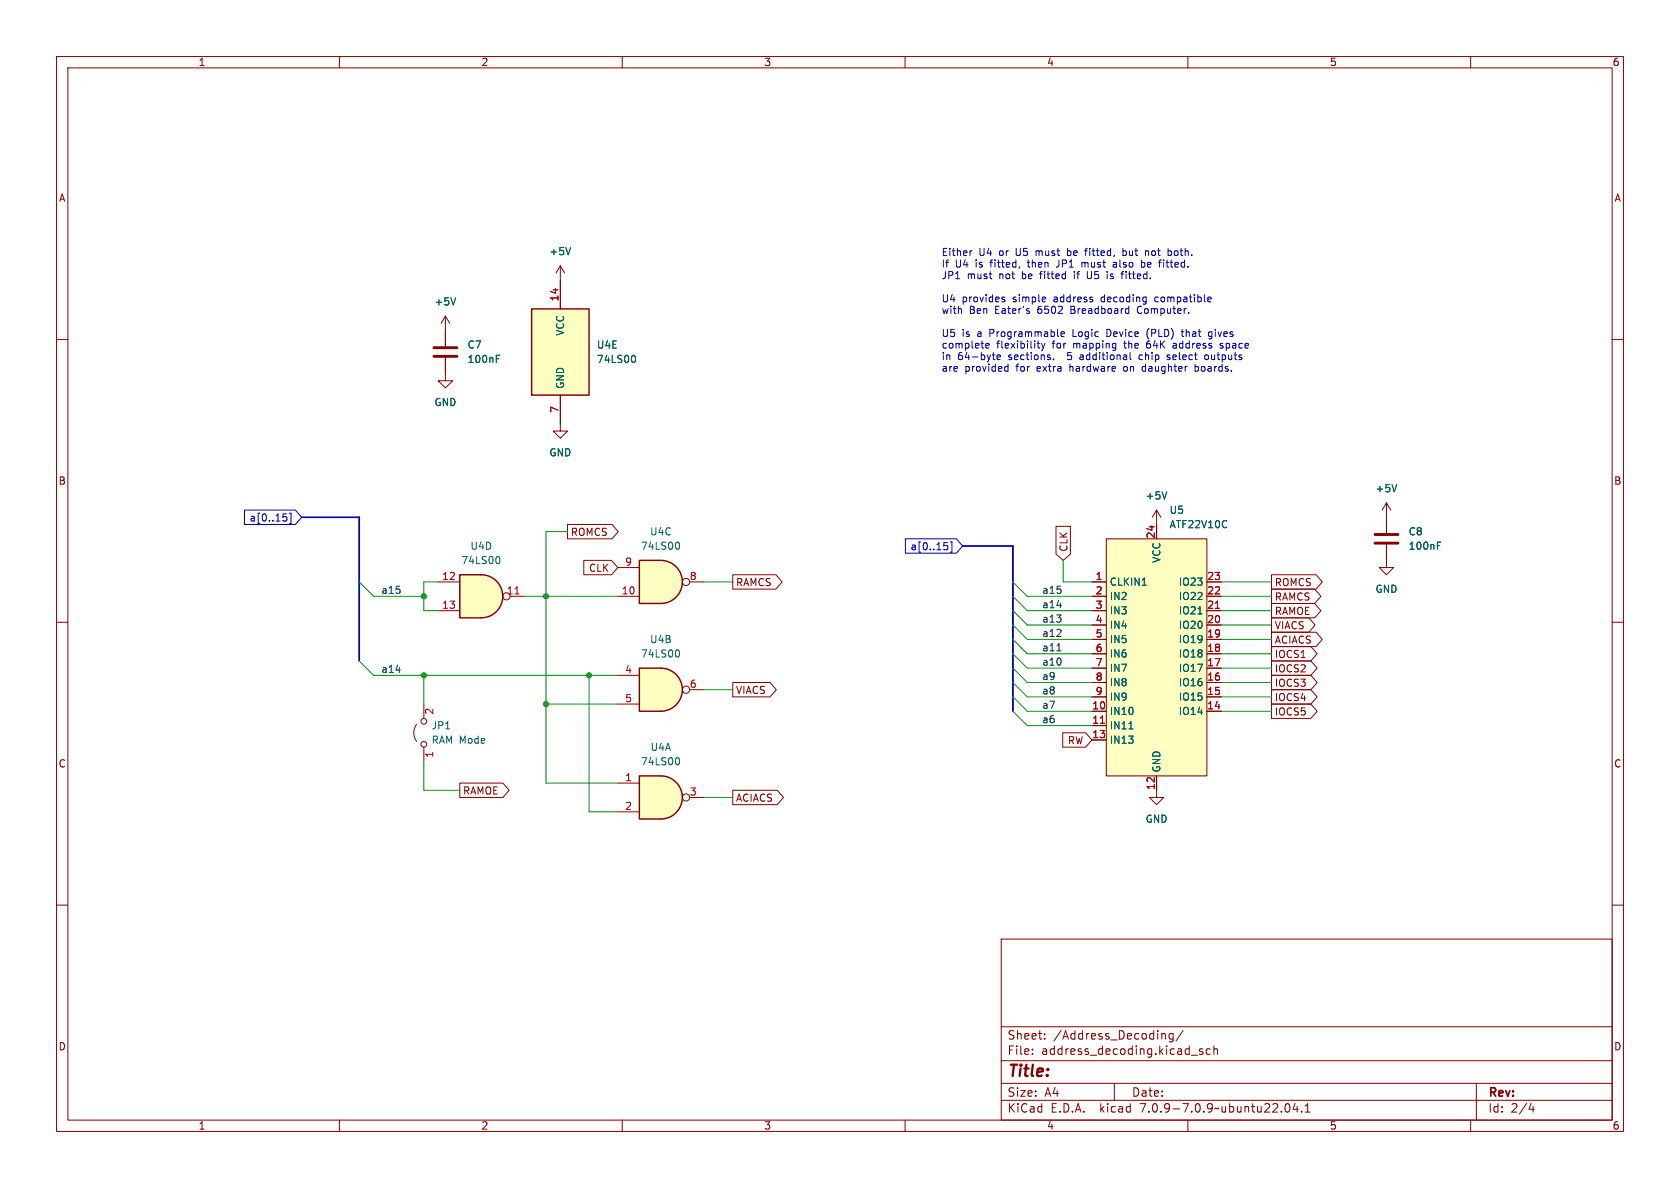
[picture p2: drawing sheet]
<svg xmlns="http://www.w3.org/2000/svg" width="297mm" height="210mm" viewBox="0 0 297 210" stroke-linecap="round" stroke-linejoin="round" font-family="sans-serif">
<g fill="none" stroke="#840000" stroke-width=".18">
<path d="M10 10h277v190h-277zM12 12h273v186h-273zM60 10v2M110 10v2M160 10v2M210 10v2M260 10v2M10 60h2M78.7 55.9v5.3M78.7 55.9l-.7 1.3M78.7 55.9l.8 1.3M99.1 47v7.6"/>
<path d="M99.1 47l-.8 1.3M99.1 47l.7 1.3M285 60h2M78.7 63.2v4.1h1.3l-1.3 1.3-1.2-1.3h1.2M99.1 69.9v6.3h1.2l-1.2 1.3-1.3-1.3h1.3M195.6 95.3h17.8v41.9h-17.8zM204.5 90.2v5.1M204.5 90.2l-.8 1.2M204.5 90.2l.7 1.2M245.1 96.3v4h1.3l-1.3 1.3-1.3-1.3h1.3M245.1 88.9l-.8 1.3M245.1 88.9v5.3"/>
<path d="M245.1 88.9l.8 1.3M10 110h2M193 102.9h2.6M193 118.1h2.6M193 115.6h2.6M193 113h2.6M193 105.4h2.6M193 110.5h2.6M193 108h2.6M213.4 102.9h2.5M213.4 118.1h2.5M213.4 115.6h2.5"/>
<path d="M213.4 113h2.5M213.4 105.4h2.5M213.4 110.5h2.5M213.4 108h2.5M285 110h2M193 125.7h2.6M193 128.3h2.6M193 130.8h2.6M193 123.2h2.6M193 120.7h2.6M204.5 137.2v3.8h1.2l-1.2 1.2-1.3-1.2h1.3M213.4 125.7h2.5"/>
<path d="M213.4 123.2h2.5M213.4 120.7h2.5M10 160h2M285 160h2M177 166h108v32h-108zM60 198v2M110 198v2M160 198v2M177 194.5h108M177 191.5h108M177 187.5h108M177 181.5h108"/>
<path d="M182.5 186.3v.1M182.5 185.5v.1M184.7 183.6v.1M184.7 182.8v.1M197 191.5v3M205.6 182.7h.2l.2 .2v.8M207.4 182.8l-.4-.1-.3 .3v.4l.1 .2h.6M207.4 182.7v1.2l-.3 .3-.4-.1M209.2 182.1l-1.3 2M210 198v2M210.6 186.5h1.1M212.6 185.5l-.4-.1-.2 .2 .1 .2 .5 .2v.3h-.6"/>
<path d="M214 185.5l-.5-.1-.3 .3v.4l.2 .2h.6M214.6 185.5l.2-.1 .4 .1v.9M214.6 184.9v1.5M227.3 195.2l.2-.1a.81 .81 0 0 1 .6 .6 .81 .81 0 0 1-.3 .8l-.1 .1a.81 .81 0 0 1-.4-1.4zM229 195l-.4 1.1h.9M229.3 195.6v1M230.1 196.5v.1M230.7 196.6h.9M230.7 195.5l.5-.4v1.5M260 198v2M261 191.5v6.5M270.7 195l-.4 1.1h.9"/>
<path d="M271 195.6v1"/>
</g>
<g fill="#ffffc2" stroke="#ffffc2" stroke-width=".18">
<path d="M195.6 95.3h17.8v41.9h-17.8z"/>
<path d="M94 54.6h10.1v15.3h-10.1z"/>
<path d="M85.1 101.6a3.8 3.8 0 0 1 3.8 3.8 3.8 3.8 0 0 1-3.8 3.8z"/>
</g>
<path d="M80.6 52.6l-.5 1.3M100.9 43.8l-.4 1.2M87.7 63.4h.5M87.7 62.8h.6M112.1 62.8a.79 .79 0 0 1 0 1.3M206.3 86.9l-.4 1.3M246.9 85.7l-.4 1.2M254.1 96.4h.4M254.1 95.8h.6M201.9 103.4h.8M211.8 108.5h.7M199.6 128.8h.7" fill="none" stroke="#006464" stroke-width=".18"/>
<path d="M214.9 107.5h.7M194.6 127.9h.7" fill="none" stroke="#a90000" stroke-width=".18"/>
<path d="M76.7 63h4.1M76.7 61.5h4.1M243.1 96h4M243.1 94.5h4" fill="none" stroke="#840000" stroke-width=".51"/>
<path d="M94 54.6h10.1v15.3h-10.1z" fill="none" stroke="#840000" stroke-width=".25"/>
<path d="M81.3 101.6h3.8v7.6h-3.8z" fill="#ffffc2"/>
<path d="M81.3 101.6h3.8a3.8 3.8 0 0 1 3.8 3.8 3.8 3.8 0 0 1-3.8 3.8h-3.8z" fill="none" stroke="#840000" stroke-width=".25"/>
<g fill="none" stroke="#840000" stroke-width=".18">
<path d="M77.5 102.9h3.8M77.5 108h3.8M90.2 105.4h2.5"/>
<circle cx="89.5" cy="105.4" r=".63"/>
</g>
<path d="M91 105h.8" fill="none" stroke="#a90000" stroke-width=".18"/>
<path d="M88.1 98.4a.79 .79 0 0 1 0 1.2" fill="none" stroke="#006464" stroke-width=".18"/>
<path d="M116.8 137.2a3.8 3.8 0 0 1 3.8 3.8 3.8 3.8 0 0 1-3.8 3.8z" fill="#ffffc2" stroke="#ffffc2" stroke-width=".18"/>
<path d="M113 137.2h3.8v7.6h-3.8z" fill="#ffffc2"/>
<path d="M113 137.2h3.8a3.8 3.8 0 0 1 3.8 3.8 3.8 3.8 0 0 1-3.8 3.8h-3.8z" fill="none" stroke="#840000" stroke-width=".25"/>
<g fill="none" stroke="#840000" stroke-width=".18">
<path d="M109.2 138.4h3.8M109.2 143.5h3.8M121.9 141h2.6"/>
<circle cx="121.3" cy="141" r=".63"/>
</g>
<path d="M119.8 133.9a.79 .79 0 0 1 0 1.3" fill="none" stroke="#006464" stroke-width=".18"/>
<path d="M116.8 118.1a3.8 3.8 0 0 1 3.8 3.8 3.8 3.8 0 0 1-3.8 3.8z" fill="#ffffc2" stroke="#ffffc2" stroke-width=".18"/>
<path d="M113 118.1h3.8v7.6h-3.8z" fill="#ffffc2"/>
<path d="M113 118.1h3.8a3.8 3.8 0 0 1 3.8 3.8 3.8 3.8 0 0 1-3.8 3.8h-3.8z" fill="none" stroke="#840000" stroke-width=".25"/>
<g fill="none" stroke="#840000" stroke-width=".18">
<path d="M109.2 119.4h3.8M73.7 128a2.54 2.54 0 0 0 0 3.1M74.9 124.5v2.5M74.9 132.1v2.5M109.2 124.5h3.8M121.9 121.9h2.6"/>
<circle cx="74.9" cy="127.5" r=".51"/>
<circle cx="74.9" cy="131.6" r=".51"/>
<circle cx="121.3" cy="121.9" r=".63"/>
</g>
<path d="M119.8 114.9a.79 .79 0 0 1 0 1.2" fill="none" stroke="#006464" stroke-width=".18"/>
<path d="M116.8 99.1a3.8 3.8 0 0 1 3.8 3.8 3.8 3.8 0 0 1-3.8 3.8z" fill="#ffffc2" stroke="#ffffc2" stroke-width=".18"/>
<path d="M113 99.1h3.8v7.6h-3.8z" fill="#ffffc2"/>
<path d="M113 99.1h3.8a3.8 3.8 0 0 1 3.8 3.8 3.8 3.8 0 0 1-3.8 3.8h-3.8z" fill="none" stroke="#840000" stroke-width=".25"/>
<g fill="none" stroke="#840000" stroke-width=".18">
<path d="M78.7 58.4v2.8M99.1 49.5v5.1M78.7 63.2v2.8M99.1 69.9v5M100.3 92.7h7.9l1.1 1.3-1.1 1.3h-7.9zM103.2 99.1h4.9l1.1 1.2-1.1 1.3h-4.9zM186.7 93h2.5v4.9l-1.2 1.2-1.3-1.2zM204.5 92.7v2.6M245.1 91.4v2.8M245.1 96.3v2.8M109.2 105.4h3.8M109.2 100.3h3.8"/>
<path d="M121.9 102.9h2.6M129.5 101.6h7.7l1.1 1.3-1.1 1.2h-7.7zM193 105.4h2.6M193 102.9h2.6M193 118.1h2.6M193 115.6h2.6M193 113h2.6M193 110.5h2.6M193 108h2.6M213.4 105.4h2.5M213.4 102.9h2.5M213.4 118.1h2.5"/>
<path d="M213.4 115.6h2.5M213.4 113h2.5M213.4 110.5h2.5M213.4 108h2.5M224.8 101.6h7.9l1.1 1.3-1.1 1.2h-7.9zM224.8 116.8h6.9l1.2 1.3-1.2 1.3h-6.9zM224.8 119.4h6.9l1.2 1.3-1.2 1.2h-6.9zM224.8 114.3h6.9l1.2 1.3-1.2 1.2h-6.9zM224.8 104.1h7.6l1.1 1.3-1.1 1.3h-7.6zM224.8 109.2h6.6l1.1 1.3-1.1 1.3h-6.6zM224.8 106.7h7.6l1.1 1.3-1.1 1.2h-7.6zM224.8 111.8h7.9l1.1 1.2-1.1 1.3h-7.9z"/>
<path d="M81.3 138.4h7.6l1.1 1.3-1.1 1.3h-7.6zM129.5 120.6h6.6l1.1 1.3-1.1 1.3h-6.6zM129.5 139.7h7.9l1.1 1.3-1.1 1.2h-7.9zM187.9 129.5h4l1.1 1.3-1.1 1.3h-4zM193 125.7h2.6M193 128.3h2.6M193 130.8h2.6M193 123.2h2.6M193 120.7h2.6M204.5 137.2v2.5M213.4 125.7h2.5M213.4 123.2h2.5"/>
<path d="M213.4 120.7h2.5M224.8 124.5h6.9l1.2 1.2-1.2 1.3h-6.9zM224.8 121.9h6.9l1.2 1.3-1.2 1.3h-6.9z"/>
<circle cx="121.3" cy="102.9" r=".63"/>
</g>
<g fill="none" stroke="#006464" stroke-width=".18">
<path d="M80.6 52.6l-.5 1.3M100.9 43.8l-.4 1.2M87.7 63.4h.5M87.7 62.8h.6M112.1 62.8a.79 .79 0 0 1 0 1.3M119.8 95.8a.79 .79 0 0 1 0 1.3M206.3 86.9l-.4 1.3M246.9 85.7l-.4 1.2M254.1 96.4h.4M254.1 95.8h.6M201.9 103.4h.8M211.8 108.5h.7"/>
<path d="M199.6 128.8h.7"/>
</g>
<path d="M43.2 90.2h9l1.1 1.2-1.1 1.3h-9zM50.1 90.8h.6M50.2 91.3h.3l.2 .3v.4l-.5 .1M51.1 90.7h.3v1.8h-.3M160.1 95.2h9l1.1 1.3-1.1 1.3h-9zM166.9 95.9h.6M167 96.4h.3l.3 .2-.1 .5-.5 .1M168 95.8h.3v1.8h-.3" fill="none" stroke="#000084" stroke-width=".18"/>
<path d="M186.9 115.1h.7" fill="none" stroke="#0f0f0f" stroke-width=".18"/>
<g fill="none" stroke="#0000c2" stroke-width=".18">
<path d="M171.9 44.3l-.3 .2M177.3 52.9l.3 .1 .1 .2-.2 .2h-.3M177.3 52.5l.3 .1M180.3 47.2l-.2 .2M184.8 52.6l.1 .2-.6 .1M187 47.2h-.3M187.6 59.1l.6-.2-.1-.2-.3-.1-.2 .2v.6h.5M188.7 43.9v1.3M188.7 45.1l.1 .1M188.8 44.3l-.1 .1M189.9 48v.1M189.9 48.4v.9"/>
<path d="M191.3 46.4v.8M191.6 46.4l-.3 .1M191.7 44.3h.5M192.2 48v1l.3 .3h.2M192.2 43.9l-.3 .2v1.1M196 58.2h-.3v1.3h.3M196.8 46.4h.5M197.4 46.7h-.5l-.1 .2 .1 .3h.5M198.2 48.4h.4M198.5 44.4l.4-.1 .2 .2M198.5 43.9v1.3M199.1 45.1l-.2 .1-.4-.1"/>
<path d="M199.4 54.6h.2M199.6 54.1v1.3M199.6 55.3l-.2 .1M201.1 54.4v.5l.2 .4M201.8 46.4h.4l.2 .2-.1 .6h-.5M201.8 46v1.2M202.6 44.4h.4l.1 .8M203.1 58a1.47 1.47 0 0 0 0 1.9M204.4 52.5l-.3 .3v.3l.3 .3M205.7 46v.1M205.7 46.4v.8M206.6 44.3h.3l.2 .3-.1 .5-.4 .1"/>
<path d="M208.8 58.6h.5M209 58.2v1.1l.3 .2M213.7 52.5l.4 .1v.2l-.6 .1M214.1 53.3l-.4 .1M214.2 58.7l-.3-.1-.3 .3 .2 .5h.4M214.2 58.6v1.1l-.1 .2M174.3 61.1l.6-.1-.1-.2-.3-.1-.2 .2v.6h.5M175.4 62.7h.5M175.7 63.5l.2 .1M176.3 63.2l.6-.2-.1-.2-.4-.1-.1 .2v.6h.5M177.8 64.8h.4M178.2 64.4v1.2"/>
<path d="M178.2 65.6h-.4M183.3 60.7h.5M183.5 60.3v1.1l.3 .1M184.1 60.7l.3 .8M184.4 61.5l-.1 .4M184.7 60.7l-.3 .8M186.2 63.5v.1M191.1 62.7l-.1 .1M191.1 63.1l-.2 .2 .2 .3M198.8 64.8l-.2 .2 .2 .6M199.8 62.3v1.1l.2 .2M201.8 62.7l-.3 .1-.1 .2v.5l.4 .1"/>
<path d="M202.4 64.8h-.4l-.1 .2 .1 .5 .4 .1M202.9 60.4a.99 .99 0 0 0-.1 1.1h.1M202.9 60.8l-.2 .2M206.8 62.8l-.3-.1-.2 .3 .6 .3M206.9 63.4l-.2 .2-.4-.1M207.8 60.7l-.4 .1M207.8 61.1h-.3l-.1 .1v.3h.4M211.3 64.8h.3l.2 .1M211.3 64.4v1.2M211.8 65.5l-.2 .1h-.3M213.1 62.8l.3-.1 .2 .3v.3l-.2 .3-.3-.1-.1-.2zM216.2 60.8l-.3-.1-.2 .2 .5 .4"/>
<path d="M216.2 61.4l-.1 .1h-.4"/>
</g>
<path d="M53.3 91.4h10.2v25.4M170.2 96.5h8.9v29.2" fill="none" stroke="#000084" stroke-width=".3"/>
<g fill="none" stroke="#009600" stroke-width=".18">
<path d="M100.3 94h-3.8v44.4h12.7M188 99.1v3.8h5M63.5 102.9l2.5 2.5h8.9M63.5 116.8l2.5 2.6h43.2M74.9 119.4v5.1M77.5 102.9h-2.6v5.1h2.6M92.7 105.4h16.5M104.1 119.4v24.1h5.1M124.5 102.9h5M179.1 110.5l2.5 2.5h11.4M179.1 113l2.5 2.6h11.4M179.1 102.9l2.5 2.5h11.4"/>
<path d="M179.1 105.4l2.5 2.6h11.4M179.1 115.6l2.5 2.5h11.4M179.1 118.1l2.5 2.6h11.4M179.1 108l2.5 2.5h11.4M215.9 113h8.9M215.9 115.6h8.9M215.9 105.4h8.9M215.9 108h8.9M215.9 102.9h8.9M215.9 118.1h8.9M215.9 110.5h8.9M74.9 134.6v5.1h6.4"/>
<path d="M96.5 124.5h12.7M124.5 121.9h5M179.1 120.7l2.5 2.5h11.4M179.1 123.2l2.5 2.5h11.4M179.1 125.7l2.5 2.6h11.4M215.9 123.2h8.9M215.9 125.7h8.9M215.9 120.7h8.9M124.5 141h5"/>
</g>
<path d="M214.9 107.5h.7M194.6 127.9h.7" fill="none" stroke="#a90000" stroke-width=".18"/>
<g fill="#009600" stroke="#009600" stroke-width=".18">
<circle cx="74.9" cy="105.4" r=".46"/>
<circle cx="96.5" cy="105.4" r=".46"/>
<circle cx="96.5" cy="124.5" r=".46"/>
<circle cx="74.9" cy="119.4" r=".46"/>
<circle cx="104.1" cy="119.4" r=".46"/>
</g>
<text font-size="2.8" fill="#840000" x="178" y="190.9">Title:</text>
<g font-size="2.1" fill="#840000">
<text x="178" y="184">Sheet:</text>
<text x="186.2" y="184">/Address_Decoding/</text>
<text x="178" y="186.7">File:</text>
<text x="184.1" y="186.7">address_decoding.kicad_sch</text>
<text x="178" y="196.9">KiCad</text>
<text x="178" y="194.1">Size:</text>
<text x="184.7" y="194.1">A4</text>
<text x="185.7" y="196.9">E.D.A.</text>
<text x="194.6" y="196.9">kicad</text>
<text x="200" y="194.1">Date:</text>
<text x="201.8" y="196.9">7.0.9-7.0.9~ubuntu22.04.1</text>
<text x="263" y="194.3">Rev:</text>
<text x="263" y="196.9">Id:</text>
<text x="267.1" y="196.9">2/4</text>
</g>
<g font-size="1.8" fill="#840000">
<text x="35" y="11.9">1</text>
<text x="85" y="11.9">2</text>
<text x="135" y="11.9">3</text>
<text x="185" y="11.9">4</text>
<text x="235" y="11.9">5</text>
<text x="285" y="11.9">6</text>
<text x="10.3" y="35.9">A</text>
<text x="285.3" y="35.9">A</text>
<text x="10.3" y="85.9">B</text>
<text x="285.3" y="85.9">B</text>
<text x="100.8" y="94.9">ROMCS</text>
<text x="104" y="101.3">CLK</text>
<text x="188.9" y="97.6" transform="rotate(-90 188.9 97.6)">CLK</text>
<text x="130" y="103.8">RAMCS</text>
<text x="225.3" y="103.8">ROMCS</text>
<text x="225.3" y="106.4">RAMCS</text>
<text x="225.3" y="111.4">VIACS</text>
<text x="225.3" y="108.9">RAMOE</text>
<text x="225.3" y="114">ACIACS</text>
<text x="225.3" y="119.1">IOCS2</text>
<text x="225.3" y="116.5">IOCS1</text>
<text x="130" y="122.9">VIACS</text>
<text x="225.3" y="124.1">IOCS4</text>
<text x="225.3" y="121.6">IOCS3</text>
<text x="188.7" y="131.8">RW</text>
<text x="225.3" y="126.7">IOCS5</text>
<text x="10.3" y="135.9">C</text>
<text x="285.3" y="135.9">C</text>
<text x="81.8" y="140.7">RAMOE</text>
<text x="130" y="141.9">ACIACS</text>
<text x="10.3" y="185.9">D</text>
<text x="285.3" y="185.9">D</text>
<text x="35" y="199.9">1</text>
<text x="85" y="199.9">2</text>
<text x="135" y="199.9">3</text>
<text x="185" y="199.9">4</text>
<text x="235" y="199.9">5</text>
<text x="285" y="199.9">6</text>
</g>
<g font-size="1.8" fill="#006464">
<text x="97" y="45.3">+5V</text>
<text x="76.7" y="54.2">+5V</text>
<text x="99.9" y="59.5" transform="rotate(-90 99.9 59.5)">VCC</text>
<text x="82.6" y="61.8">C7</text>
<text x="82.6" y="64.4">100nF</text>
<text x="105.4" y="61.8">U4E</text>
<text x="105.4" y="64.4">74LS00</text>
<text x="76.7" y="72">GND</text>
<text x="99.9" y="68.8" transform="rotate(-90 99.9 68.8)">GND</text>
<text x="97" y="80.9">GND</text>
<text x="202.4" y="88.5">+5V</text>
<text x="243.1" y="87.2">+5V</text>
<text x="114.8" y="94.8">U4C</text>
<text x="206.7" y="91">U5</text>
<text x="206.7" y="93.6">ATF22V10C</text>
<text x="248.9" y="94.8">C8</text>
<text x="81.4" y="99.9">74LS00</text>
<text x="83.1" y="97.4">U4D</text>
<text x="113.2" y="97.4">74LS00</text>
<text x="205.3" y="99.6" transform="rotate(-90 205.3 99.6)">VCC</text>
<text x="248.9" y="97.4">100nF</text>
<text x="196.1" y="103.7">CLKIN1</text>
<text x="196.1" y="106.3">IN2</text>
<text x="208.3" y="106.3">IO22</text>
<text x="208.3" y="103.7">IO23</text>
<text x="243.1" y="105">GND</text>
<text x="114.8" y="113.9">U4B</text>
<text x="196.1" y="108.8">IN3</text>
<text x="196.1" y="111.4">IN4</text>
<text x="196.1" y="113.9">IN5</text>
<text x="208.3" y="113.9">IO19</text>
<text x="208.3" y="111.4">IO20</text>
<text x="208.3" y="108.8">IO21</text>
<text x="113.2" y="116.4">74LS00</text>
<text x="196.1" y="116.4">IN6</text>
<text x="196.1" y="119">IN7</text>
<text x="208.3" y="119">IO17</text>
<text x="208.3" y="116.4">IO18</text>
<text x="196.1" y="121.5">IN8</text>
<text x="196.1" y="124.1">IN9</text>
<text x="208.3" y="124.1">IO15</text>
<text x="208.3" y="121.5">IO16</text>
<text x="76.2" y="129.1">JP1</text>
<text x="76.2" y="131.7">RAM Mode</text>
<text x="196.1" y="126.6">IN10</text>
<text x="196.1" y="129.1">IN11</text>
<text x="196.1" y="131.7">IN13</text>
<text x="208.3" y="126.6">IO14</text>
<text x="113.2" y="135.5">74LS00</text>
<text x="114.9" y="132.9">U4A</text>
<text x="205.3" y="136.7" transform="rotate(-90 205.3 136.7)">GND</text>
<text x="202.4" y="145.6">GND</text>
</g>
<g font-size="1.8" fill="#0000c2">
<text x="166.4" y="45.3">Either</text>
<text x="166.4" y="47.4">If</text>
<text x="168.9" y="47.4">U4</text>
<text x="172.6" y="47.4">is</text>
<text x="173" y="45.3">U4</text>
<text x="175.4" y="47.4">fitted,</text>
<text x="176.8" y="45.3">or</text>
<text x="179.9" y="45.3">U5</text>
<text x="182.2" y="47.4">then</text>
<text x="183.6" y="45.3">must</text>
<text x="187.5" y="47.4">JP1</text>
<text x="189.3" y="45.3">be</text>
<text x="192.1" y="47.4">must</text>
<text x="192.7" y="45.3">fitted,</text>
<text x="197.8" y="47.4">also</text>
<text x="199.5" y="45.3">but</text>
<text x="203" y="47.4">be</text>
<text x="203.7" y="45.3">not</text>
<text x="206.4" y="47.4">fitted.</text>
<text x="207.9" y="45.3">both.</text>
<text x="166.4" y="49.4">JP1</text>
<text x="166.4" y="53.5">U4</text>
<text x="170.1" y="53.5">provides</text>
<text x="171" y="49.4">must</text>
<text x="176.8" y="49.4">not</text>
<text x="179.2" y="53.5">simple</text>
<text x="180.9" y="49.4">be</text>
<text x="184.4" y="49.4">fitted</text>
<text x="186.6" y="53.5">address</text>
<text x="190.5" y="49.4">if</text>
<text x="193" y="49.4">U5</text>
<text x="195.1" y="53.5">decoding</text>
<text x="196.8" y="49.4">is</text>
<text x="199.6" y="49.4">fitted.</text>
<text x="204.8" y="53.5">compatible</text>
<text x="166.4" y="55.6">with</text>
<text x="166.4" y="59.7">U5</text>
<text x="170.1" y="59.7">is</text>
<text x="171.4" y="55.6">Ben</text>
<text x="172.9" y="59.7">a</text>
<text x="175.2" y="59.7">Programmable</text>
<text x="176" y="55.6">Eater's</text>
<text x="183.7" y="55.6">6502</text>
<text x="189.7" y="55.6">Breadboard</text>
<text x="190.1" y="59.7">Logic</text>
<text x="196.3" y="59.7">Device</text>
<text x="201.7" y="55.6">Computer.</text>
<text x="203.6" y="59.7">(PLD)</text>
<text x="210" y="59.7">that</text>
<text x="214.9" y="59.7">gives</text>
<text x="166.4" y="61.7">complete</text>
<text x="166.4" y="63.7">in</text>
<text x="166.4" y="65.8">are</text>
<text x="169.3" y="63.7">64-byte</text>
<text x="170.6" y="65.8">provided</text>
<text x="176.2" y="61.7">flexibility</text>
<text x="178.4" y="63.7">sections.</text>
<text x="179.8" y="65.8">for</text>
<text x="183.6" y="65.8">extra</text>
<text x="186.2" y="61.7">for</text>
<text x="189.2" y="63.7">5</text>
<text x="189.6" y="65.8">hardware</text>
<text x="190" y="61.7">mapping</text>
<text x="191.6" y="63.7">additional</text>
<text x="199.2" y="61.7">the</text>
<text x="199.3" y="65.8">on</text>
<text x="202.2" y="63.7">chip</text>
<text x="202.8" y="65.8">daughter</text>
<text x="203.4" y="61.7">64K</text>
<text x="207.4" y="63.7">select</text>
<text x="208.2" y="61.7">address</text>
<text x="212.3" y="65.8">boards.</text>
<text x="214.3" y="63.7">outputs</text>
<text x="216.8" y="61.7">space</text>
</g>
<g font-size="1.8" fill="#a90000">
<text x="98.8" y="53.4" transform="rotate(-90 98.8 53.4)">14</text>
<text x="98.8" y="73.1" transform="rotate(-90 98.8 73.1)">7</text>
<text x="204.2" y="95.3" transform="rotate(-90 204.2 95.3)">24</text>
<text x="110.4" y="100.1">9</text>
<text x="78.1" y="102.6">12</text>
<text x="78.1" y="107.7">13</text>
<text x="89.5" y="105.2">11</text>
<text x="109.8" y="105.2">10</text>
<text x="121.8" y="102.6">8</text>
<text x="193.6" y="102.6">1</text>
<text x="193.6" y="105.2">2</text>
<text x="193.6" y="107.7">3</text>
<text x="213.3" y="107.7">21</text>
<text x="213.3" y="105.2">22</text>
<text x="213.3" y="102.6">23</text>
<text x="193.6" y="110.2">4</text>
<text x="193.6" y="112.8">5</text>
<text x="213.3" y="112.8">19</text>
<text x="213.3" y="110.2">20</text>
<text x="110.4" y="119.1">4</text>
<text x="193.6" y="115.3">6</text>
<text x="193.6" y="117.9">7</text>
<text x="213.3" y="117.9">17</text>
<text x="213.3" y="115.3">18</text>
<text x="110.4" y="124.2">5</text>
<text x="121.8" y="121.7">6</text>
<text x="193" y="125.5">10</text>
<text x="193.6" y="120.4">8</text>
<text x="193.6" y="122.9">9</text>
<text x="213.3" y="125.5">14</text>
<text x="213.3" y="122.9">15</text>
<text x="213.3" y="120.4">16</text>
<text x="76.9" y="126.4" transform="rotate(-90 76.9 126.4)">2</text>
<text x="193" y="128">11</text>
<text x="193" y="130.6">13</text>
<text x="76.9" y="134.1" transform="rotate(-90 76.9 134.1)">1</text>
<text x="110.4" y="138.2">1</text>
<text x="110.4" y="143.3">2</text>
<text x="121.8" y="140.7">3</text>
<text x="204.2" y="139.7" transform="rotate(-90 204.2 139.7)">12</text>
</g>
<g font-size="1.8" fill="#000084">
<text x="44" y="92.4">a[0..15]</text>
<text x="160.9" y="97.5">a[0..15]</text>
</g>
<g font-size="1.8" fill="#0f0f0f">
<text x="67.3" y="105.1">a15</text>
<text x="184.1" y="107.6">a14</text>
<text x="184.1" y="105.1">a15</text>
<text x="184.1" y="110.1">a13</text>
<text x="184.1" y="112.7">a12</text>
<text x="67.3" y="119">a14</text>
<text x="184.1" y="115.2">a11</text>
<text x="184.1" y="117.8">a10</text>
<text x="184.1" y="120.3">a9</text>
<text x="184.1" y="122.8">a8</text>
<text x="184.1" y="125.4">a7</text>
<text x="184.1" y="127.9">a6</text>
</g>
</svg>
